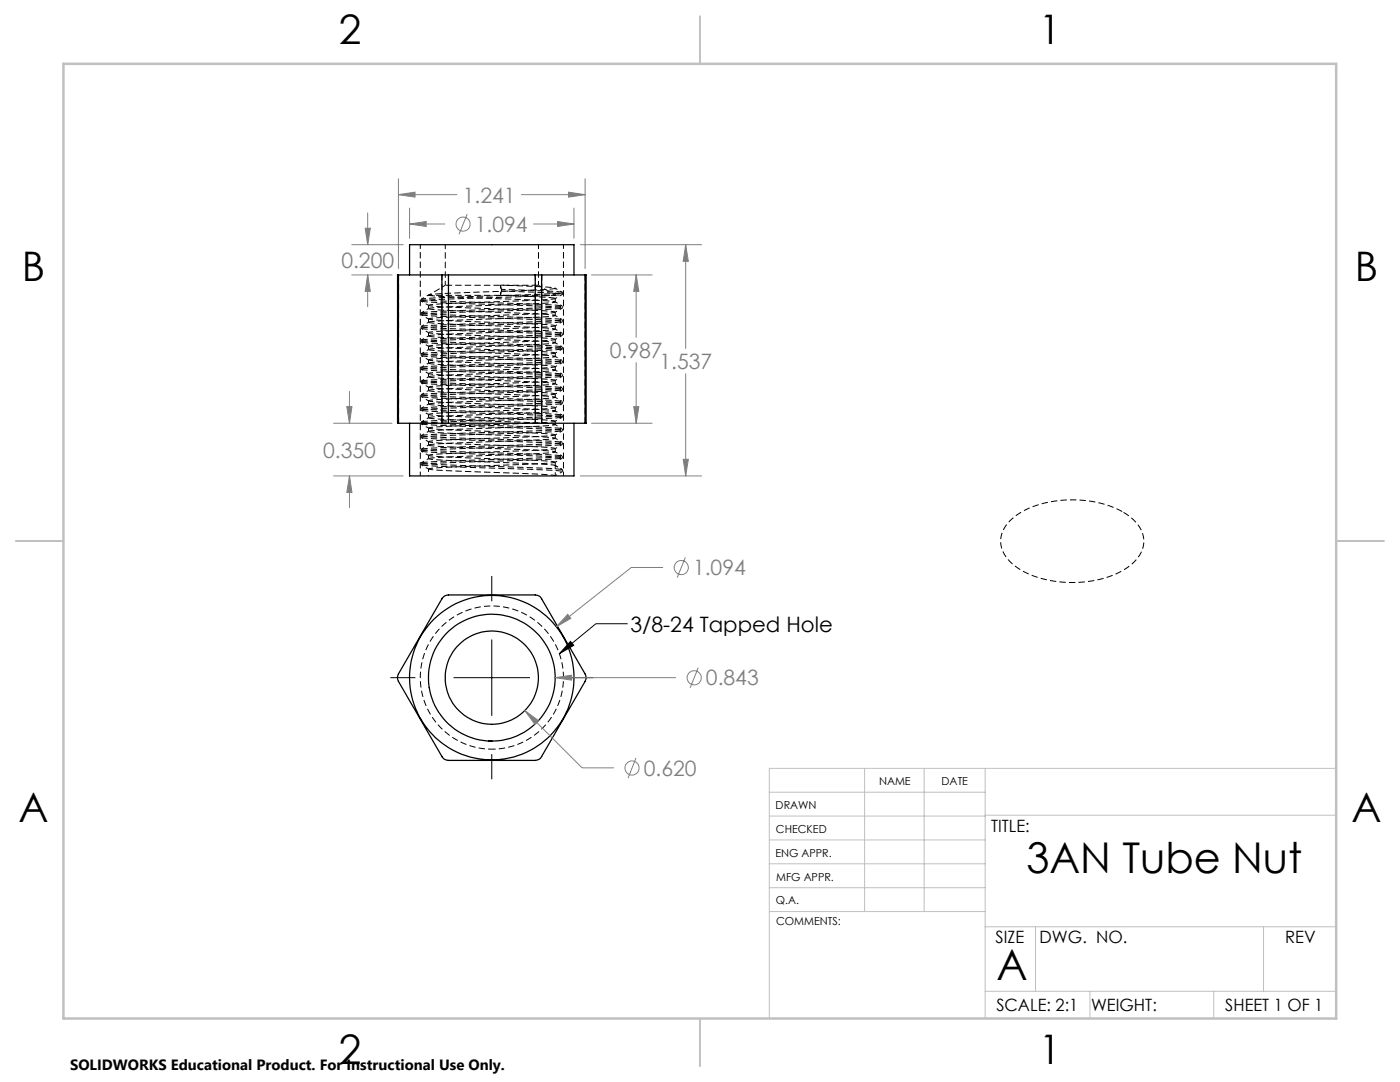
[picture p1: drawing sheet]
<svg xmlns="http://www.w3.org/2000/svg" width="279mm" height="216mm" viewBox="0 0 279 216" stroke-linecap="round" stroke-linejoin="round" font-family="sans-serif">
<path d="M107.5 56.9h-18.6M110.8 59.5a90.5 90.5 0 0 0-10.9-.6M112.2 93.7l-3.4-.3-10.2-.3a148 148 0 0 1-14.5-.7" fill="none" stroke="#000" stroke-width=".2" stroke-dasharray="1.3 .6" stroke-dashoffset="-.1" stroke-linecap="butt"/>
<g fill="none" stroke="#000" stroke-width=".2" stroke-dasharray="1.3 .6" stroke-linecap="butt">
<path d="M84 59.7v.4M85.6 58.9h-.1M100.1 57.7v.4M112.3 58.7v-.3M84 78.8v.3M84 76.1v.3M84 73.3v.4M84 70.6v.4M84 67.9v.3M84 65.2v.3M84 62.4v.4M84.1 79.1a400.3 400.3 0 0 1 22.4-.9l5.8-.4a419.4 419.4 0 0 0-23.1-1l-5.1-.4"/>
<path d="M84.1 76.4a400.3 400.3 0 0 1 22.4-1l5.8-.4a419.4 419.4 0 0 0-23.1-.9l-5.1-.4M84.1 73.7a400.3 400.3 0 0 1 22.4-1l5.8-.4a419.4 419.4 0 0 0-23.1-1l-5.1-.3M84.1 68.2a400.4 400.4 0 0 1 22.4-.9l5.8-.4a419.4 419.4 0 0 0-23.1-1l-5.1-.4M84.1 65.5a400.4 400.4 0 0 1 22.4-.9l5.8-.5a419.4 419.4 0 0 0-23.1-.9l-5.1-.4M84.1 62.8a400.4 400.4 0 0 1 22.4-1l5.8-.4a419.4 419.4 0 0 0-23.1-1l-5.1-.3M84.1 65.1a304.1 304.1 0 0 1 19.9-.8l6.3-.3 2-.2a419.4 419.4 0 0 0-23.1-1l-5.1-.4M84.1 62.4a304.1 304.1 0 0 1 19.9-.8l6.3-.3 2-.2a419.4 419.4 0 0 0-23.1-1l-5.1-.4M84.1 73.3a304.1 304.1 0 0 1 19.9-.8l6.3-.3 2-.2a419.4 419.4 0 0 0-23.1-1l-5.1-.4M84.1 70.6a304.2 304.2 0 0 1 19.9-.9l6.3-.2 2-.2a419.4 419.4 0 0 0-23.1-1l-5.1-.4M84.1 67.9a304.1 304.1 0 0 1 19.9-.9l6.3-.2 2-.3a419.4 419.4 0 0 0-23.1-1l-5.1-.3M84.1 78.8a304.1 304.1 0 0 1 19.9-.9l6.3-.3 2-.2a419.4 419.4 0 0 0-23.1-1l-5.1-.3M84.1 76a304.1 304.1 0 0 1 19.9-.8l6.3-.3 2-.2a419.4 419.4 0 0 0-23.1-1l-5.1-.4"/>
<path d="M110.8 73.8h-.1M110.8 76.5h-.1M110.8 62.9h-.1M110.8 65.7l-.1-.1M112.3 77.8v-.4M112.3 75v-.3M112.3 72.3v-.3M112.3 69.6v-.3M112.3 66.9v-.4M112.3 64.1v-.3M112.3 61.4v-.3M84 89.7v.3"/>
<path d="M84 86.9v.4M84 84.2v.4M84 81.5v.3M84 92.4v.3M84.1 92.7a400.4 400.4 0 0 1 22.4-.9l5.8-.4a419.5 419.5 0 0 0-23.1-1l-5.1-.4M84.1 90a400.3 400.3 0 0 1 22.4-1l5.8-.4a419.5 419.5 0 0 0-23.1-.9l-5.1-.4M84.1 87.3a400.3 400.3 0 0 1 22.4-1l5.8-.4a419.4 419.4 0 0 0-23.1-1l-5.1-.3M84.1 84.2a304.1 304.1 0 0 1 19.9-.8l6.3-.3 2-.2a419.4 419.4 0 0 0-23.1-1l-5.1-.4M84.1 81.5a304.2 304.2 0 0 1 19.9-.9l6.3-.2 2-.3a419.4 419.4 0 0 0-23.1-.9l-5.1-.4M84.1 92.4a304.1 304.1 0 0 1 19.9-.9l6.3-.2 2-.3a419.4 419.4 0 0 0-23.1-1l-5.1-.3M84.1 89.6a304.1 304.1 0 0 1 19.9-.8l6.3-.3 2-.2a419.5 419.5 0 0 0-23.1-1l-5.1-.4M84.1 86.9a304.1 304.1 0 0 1 19.9-.8l6.3-.3 2-.2a419.4 419.4 0 0 0-23.1-1l-5.1-.4"/>
<path d="M110.8 90.1h-.1M110.8 82h-.1M112.3 94.1v-.4M112.3 91.4v-.4M112.3 88.6v-.3M112.3 85.9v-.3M112.3 83.2v-.3M112.3 80.5v-.4"/>
</g>
<g fill="none" stroke="#000" stroke-width=".2" stroke-dasharray="1.3 .6" stroke-dashoffset=".3" stroke-linecap="butt">
<path d="M84.1 59.7a304.2 304.2 0 0 1 19.9-.8l6.3-.3 2-.2-2.6-.3-9.6-.4M84.1 60.1v-.1a400.4 400.4 0 0 1 22.4-.9l5.8-.4-2.6-.3-9.6-.3M85.5 80v.6M85.5 77.2v.7M85.5 74.5v.7M85.5 71.8v.7M85.5 69.1v.7M85.5 66.4v.6M85.5 63.6v.7M85.5 60.9v.7M85.5 71.8a324.8 324.8 0 0 1 20.9-1l4.4-.4M85.5 66.4a335.1 335.1 0 0 1 20.9-1l4.4-.4"/>
<path d="M85.5 77.2a318.8 318.8 0 0 1 20.8-.9l4.5-.4M85.5 63.6a303.6 303.6 0 0 1 20.6-.9l4.7-.4M85.5 80l3-.3 12.6-.5a73.8 73.8 0 0 0 9.7-.6M85.5 69.1a299.1 299.1 0 0 1 20.5-1l4.8-.4M85.5 60.9a233.5 233.5 0 0 1 18.7-.9l5.2-.2 1.4-.2M85.5 74.5a93.6 93.6 0 0 1 11.4-.6l4.3-.2a72.1 72.1 0 0 0 9.6-.5M110.8 60.3v-.7M110.8 63v-.7M110.8 65.7v-.7M110.8 68.4v-.7M110.8 71.1v-.7M110.8 73.9v-.7"/>
<path d="M110.8 76.6v-.7M110.8 79.3v-.7M85.5 90.9v.6M85.5 88.1v.7M85.5 85.4v.7M85.5 82.7v.7M85.5 90.9v-.1a343.4 343.4 0 0 1 21-.9l4.3-.4M85.5 82.7a313.9 313.9 0 0 1 20.7-1l4.6-.4M85.5 85.4a353.4 353.4 0 0 1 21.1-1l4.2-.4M85.5 88.1a308.7 308.7 0 0 1 20.6-.9l4.7-.4M85.5 93.6a303.4 303.4 0 0 1 20.6-1l4.7-.4M110.8 92.9a339.1 339.1 0 0 0-20.8-1l-4.5-.4"/>
<path d="M110.8 82v-.7M110.8 84.7v-.7M110.8 87.5v-.7M110.8 90.2v-.7M110.8 92.9v-.7"/>
</g>
<g fill="none" stroke="#000" stroke-width=".2" stroke-dasharray="1.3 .6" stroke-dashoffset=".4" stroke-linecap="butt">
<path d="M88.9 48.8v8.1M99.9 56.9l.2 .8M100.1 58.1l-.2 .8M107.5 56.9v-8.1M110.8 58.9h-25.3M110.8 65l-4.1-.4-18.2-.7-3-.2M110.8 70.4l-4-.3-18.2-.7-3.1-.3M110.8 75.9l-4-.4-18.1-.7-3.2-.3M110.8 62.3l-3-.3-18.4-.7-3.9-.4M110.8 67.7l-3-.3-18.9-.7-3.4-.3M110.8 73.2a349.5 349.5 0 0 0-21-1l-4.3-.4M110.8 78.6a339.8 339.8 0 0 0-21-1l-4.3-.3"/>
<path d="M83.9 94.9v-46.1M110.8 89.5l-4.2-.4-18.1-.7-3-.2M110.8 81.3l-3.1-.3-18.2-.7-4-.3M110.8 86.8l-3.1-.3-18.2-.7-4-.4M110.8 92.2l-3-.3-18.2-.7-4.1-.3M110.8 84a329.3 329.3 0 0 0-20.9-.9l-4.4-.4M110.8 94.9a332.5 332.5 0 0 0-21.5-1l-3.8-.3M112.5 94.9v-46.1"/>
</g>
<path d="M85.6 58.9a276.4 276.4 0 0 1 18.8-.9l4.8-.3 1.6-.2-2.8-.3-8.1-.3M88.9 56.9l-3.4 2M99.9 58.9v-2M110.8 58.9l-3.3-2M110.8 92.9v2" fill="none" stroke="#000" stroke-width=".2" stroke-dasharray="1.3 .6" stroke-dashoffset=".6" stroke-linecap="butt"/>
<g fill="none" stroke="#000" stroke-width=".2" stroke-dasharray="1.3 .6" stroke-dashoffset=".1" stroke-linecap="butt">
<path d="M88.2 54.8v29.6M106.8 54.8v29.6M116.8 54.8v29.6M85.5 69.7l2.2-.2 7.7-.3a156.3 156.3 0 0 0 15.4-.8 368.4 368.4 0 0 0-21.3-1l-4-.3M85.5 77.9a354.5 354.5 0 0 1 21.8-1l3.5-.3a115.6 115.6 0 0 0-12.1-.7l-10-.4-3.1-.3M85.5 67a330 330 0 0 1 21.3-1l4-.3-3.8-.4-18.1-.7-3.4-.3M85.5 61.6l3.1-.3 10-.4a115.6 115.6 0 0 0 12.2-.7l-3.7-.3-17.4-.7-4-.3M85.6 75.2l4.4-.4 17.9-.6 2.9-.3a175 175 0 0 0-16.3-.9l-6.9-.3-2.1-.2M85.6 64.3l2.8-.3 8.8-.3a124.7 124.7 0 0 0 13.6-.8l-3.8-.3-18.2-.7-3.3-.3M85.6 72.4l3.1-.2 9.3-.4a109.2 109.2 0 0 0 12.8-.7l-3-.3-18.3-.7-4-.3M79.5 84.4v-29.6M85.5 83.3a357.7 357.7 0 0 1 21.6-1l3.7-.3a270.8 270.8 0 0 0-19.4-.9l-5.9-.4"/>
<path d="M85.5 80.6l2.4-.2 7.8-.3a161.8 161.8 0 0 0 15.1-.8 273.4 273.4 0 0 0-19.4-.9l-5.9-.5M85.6 88.8a331.5 331.5 0 0 1 20.8-1l4.4-.3a305.4 305.4 0 0 0-20.7-1l-4.6-.4M85.6 86.1l3.2-.3 8.5-.4a128.8 128.8 0 0 0 13.5-.7 287.5 287.5 0 0 0-19.5-.9l-5.7-.4M85.6 91.5l3.3-.3 9.8-.4a95.3 95.3 0 0 0 12.1-.6 280.7 280.7 0 0 0-19.2-.9l-4.6-.3-1.5-.2M89.5 84.4v-29.6M108.1 84.4v-29.6"/>
</g>
<g fill="none" stroke="#000" stroke-width=".2" stroke-dasharray="1.3 .6" stroke-dashoffset=".9" stroke-linecap="butt">
<path d="M85.5 58.9l-1.4 .8M110.8 59.6l1.5-.9M84.1 60.1l1.4 .8M84.1 79.1l1.4 .9M84.1 71l1.4 .8M84.1 62.8l1.4 .9M84.1 65.5l1.4 .9M84.1 68.3l1.4 .8M84.1 73.7l1.4 .8M84.1 76.4l1.4 .9M85.5 77.9l-1.4 .9M85.5 75.2l-1.4 .8"/>
<path d="M85.5 72.5l-1.4 .8M85.5 69.7l-1.4 .9M85.5 67l-1.4 .9M85.5 64.3l-1.4 .8M85.5 61.6l-1.4 .8M110.8 75.9l1.5-.8M110.8 67.7l1.5-.8M110.8 62.3l1.5-.9M110.8 70.5l1.5-.9M110.8 78.6l1.5-.8M110.8 65l1.5-.8M110.8 73.2l1.5-.9"/>
<path d="M84.1 90l1.4 .9M84.1 81.9l1.4 .8M84.1 87.3l1.4 .9M84.1 92.7l1.4 .9M84.1 84.6l1.4 .8M85.5 88.8l-1.4 .8M85.5 86.1l-1.4 .8M85.5 83.3l-1.4 .9M85.5 80.6l-1.4 .9M85.5 91.5l-1.4 .9M110.8 84.1l1.5-.9M110.8 92.2l1.5-.8"/>
<path d="M110.8 89.5l1.5-.8M110.8 81.4l1.5-.9M110.8 86.8l1.5-.9M110.8 94.9l1.5-.8M112.3 93.7l-1.5-.8"/>
</g>
<path d="M84.1 71v-.1a400.3 400.3 0 0 1 22.4-.9l5.8-.4M112.3 69.6a419.4 419.4 0 0 0-23.1-1l-5.1-.3M84.1 84.6v-.1a400.3 400.3 0 0 1 22.4-.9l5.8-.4M84.1 81.8a400.3 400.3 0 0 1 22.4-.9l5.8-.4M112.3 94.1a419.5 419.5 0 0 0-23.1-1l-5.1-.4M112.3 83.2a419.4 419.4 0 0 0-23.1-1l-5.1-.3M112.3 80.5a419.4 419.4 0 0 0-23.1-1l-5.1-.4M224.1 102.2a22.2 22.2 0 0 0-20.7 .2 6.5 6.5 0 0 0-3.6 6.3 8.5 8.5 0 0 0 5.5 5.8 22.3 22.3 0 0 0 19.4-1.1 6.4 6.4 0 0 0 3.5-6.3 7.7 7.7 0 0 0-4.1-4.9" fill="none" stroke="#000" stroke-width=".2" stroke-dasharray="1.3 .6" stroke-dashoffset="-.2" stroke-linecap="butt"/>
<g fill="none" stroke="#000" stroke-width=".2" stroke-dasharray="1.3 .6" stroke-dashoffset=".8" stroke-linecap="butt">
<path d="M112.2 58.3l-1.4-.8M112.2 77.4l-1.4-.8M112.2 74.6l-1.4-.8M112.2 71.9l-1.5-.8M112.2 69.2l-1.5-.9M112.2 66.5l-1.4-.8M112.2 63.8l-1.4-.8M112.2 61l-1.5-.8M112.2 91l-1.4-.8M112.2 88.3l-1.5-.9M112.2 85.5l-1.5-.8M112.2 82.8l-1.4-.8"/>
<path d="M112.2 80.1l-1.5-.9M112.2 93.7l-1.5-.9"/>
</g>
<path d="M110.8 58.9v-1.4M85.5 93.6v1.3" fill="none" stroke="#000" stroke-width=".2" stroke-dasharray="1.3 .6" stroke-dashoffset=".7" stroke-linecap="butt"/>
<g fill="none" stroke="#000" stroke-width=".25">
<path d="M79.5 54.9h-.2v29.6h.2M79.5 54.9h8.7M79.5 54.9v29.6M81.7 54.9v-6.1h32.8v6.1M88.2 54.9h1.3M88.2 54.9v29.6M89.5 54.9v29.6M89.5 54.9h17.3M106.8 54.9h1.3M106.8 54.9v29.6M108.1 54.9v29.6M108.1 54.9h8.7"/>
<path d="M116.8 54.9h.2v29.6h-.2M116.8 54.9v29.6M79.5 84.5h8.7M81.7 84.5v10.5h32.8v-10.5M88.2 84.5h1.3M89.5 84.5h17.3M106.8 84.5h1.3M108.1 84.5h8.7M88.4 119.2l.3-.3 .8-.2h17.3a1.45 1.45 0 0 1 1.3 .8l8.7 15a1.4 1.4 0 0 1 0 1.5l-8.7 15a1.45 1.45 0 0 1-1.3 .7h-17.3a1.45 1.45 0 0 1-1.3-.7l-8.7-15a1.64 1.64 0 0 1 0-1.5zM85.7 137.2h.1M97.5 147.8l.7 .1"/>
<circle cx="98.1" cy="135.2" r="9.3"/>
<circle cx="98.1" cy="135.2" r="16.4"/>
<circle cx="98.2" cy="135.2" r="12.7"/>
</g>
<g fill="none" stroke="#808080" stroke-width=".2">
<path d="M79.5 38.8l3.3-.5v1zM79.5 35.7v17.9M79.5 38.8h11.7M104.1 38.8h12.7M113.5 38.3l3.3 .5-3.3 .5zM116.8 35.7v17.9M70.2 54.9h8M70.2 48.8h10.3M72.9 45.5h1l-.5 3.3zM73.4 54.9l.5 3.2h-1zM73.4 42.5v6.3M73.4 54.9v6.3"/>
<path d="M81.7 44.7l3.4-.5v1zM81.7 41.5v6.1M81.7 44.7h7.1M93.2 42.7l-1.6 4M106.5 44.7h8M111.3 44.2l3.2 .5-3.2 .5zM114.5 41.5v6.1M115.8 48.8h24.2M118 54.9h12.1M127 54.9l.5 3.2h-1zM127 54.9v12.4M136.8 48.8l.6 3.3h-1.1z"/>
<path d="M136.8 48.8v20.7M69.7 78.1v6.4M127 72.4v12.1M136.8 74.6v20.4M66.6 84.5h11.6M66.6 95h13.9M69.2 81.1h1l-.5 3.4zM69.7 95l.5 3.2h-1zM69.7 95v6.3M115.8 95h24.2M118 84.5h12.1M126.5 81.1h1l-.5 3.4z"/>
<path d="M136.3 91.7h1.1l-.6 3.3zM132.3 113.2h-6.3l-15 11.9M136.8 111.2l-1.7 4.1M110.8 135.2l3.3-.5v1zM110.8 135.2h24.1M113.3 122.6l.6 .8-2.9 1.7zM139.3 133.2l-1.6 4.1M104.7 141.8l2.7 2-.7 .7zM104.7 141.8l11.5 11.4h6.3M126.9 151.2l-1.6 4.1"/>
<circle cx="92.4" cy="44.7" r="1.42"/>
<circle cx="136" cy="113.2" r="1.41"/>
<circle cx="138.5" cy="135.3" r="1.42"/>
<circle cx="126.1" cy="153.3" r="1.4"/>
</g>
<path d="M98.2 149.5a14.3 14.3 0 0 1-12.6-21.1 14.3 14.3 0 0 1 24.6-1 14.3 14.3 0 0 1-11 22l-1 .1" fill="none" stroke="#000" stroke-width=".2" stroke-dasharray="1.3 .6" stroke-dashoffset=".5" stroke-linecap="butt"/>
<path d="M98.1 114.9v5.1M77.9 135.2h5M90.5 135.2h15.3M98.1 127.6v15.2M113.4 135.2h5M113.8 128l.7 .8-2.9 1.7zM125.3 124.5h-6.4l-7.3 6M98.1 150.5v5" fill="none" stroke="#000" stroke-width=".2"/>
<g fill="none" stroke="#c0c0c0" stroke-width=".2">
<path d="M153.5 158.1h43.1M172.5 153.3v28.6M184.4 153.3v28.6M196.6 153.3v49.9M266.7 153.3h-113.2v49.9M153.5 167.6h43.1M153.5 162.8h43.1M153.5 172.4h43.1M153.5 177.1h43.1M196.6 162.7h70.1M153.6 181.9h43M196.6 197.8h70.1"/>
<path d="M196.6 184.9h70.1M206.7 184.9v12.9M217.5 197.8v5.4M242.2 197.8v5.4M252.2 184.9v12.9"/>
</g>
<path d="M139.7 3.2v9.5M3.1 107.9h9.6M266.7 107.9h9.5M139.7 203.2v9.6" fill="none" stroke="#c0c0c0" stroke-width=".25"/>
<path d="M12.7 12.7h254v190.5h-254z" fill="none" stroke="#c0c0c0" stroke-width=".5"/>
<path d="M127 54.9l.5 3.2h-1zM126.5 81.1h1l-.5 3.4zM136.3 91.7h1.1l-.6 3.3zM136.8 48.8l.6 3.3h-1.1zM81.7 44.7l3.4-.5v1zM111.3 44.2l3.2 .5-3.2 .5zM79.5 38.8l3.3-.5v1zM113.5 38.3l3.3 .5-3.3 .5zM69.7 95l.5 3.2h-1zM69.2 81.1h1l-.5 3.4zM73.4 54.9l.5 3.2h-1zM72.9 45.5h1l-.5 3.3z" fill="#808080"/>
<path d="M113.8 128l.7 .8-2.9 1.7z" fill="#000"/>
<path d="M104.7 141.8l2 2.7 .7-.7zM110.8 135.2l3.3 .5v-1zM113.3 122.6l-2.3 2.5 2.9-1.7z" fill="#808080"/>
<g font-size="8.5">
<text x="204.8" y="174.2">3AN Tube Nut</text>
<text x="198.9" y="195.5">A</text>
</g>
<g font-size="8.1">
<text x="67.6" y="8.9">2</text>
<text x="207.3" y="8.9">1</text>
<text x="4.4" y="56.2">B</text>
<text x="270.4" y="56.2">B</text>
<text x="3.7" y="164.1">A</text>
<text x="269.7" y="164.1">A</text>
<text x="67.6" y="212.4">2</text>
<text x="207.3" y="212.4">1</text>
</g>
<g font-size="4.2" fill="#808080">
<text x="92.4" y="40.4">1.241</text>
<text x="94.8" y="46.3">1.094</text>
<text x="68.1" y="53.5">0.200</text>
<text x="121.7" y="71.4">0.987</text>
<text x="131.6" y="73.6">1.537</text>
<text x="64.5" y="91.3">0.350</text>
<text x="138.3" y="114.8">1.094</text>
<text x="140.9" y="136.8">0.843</text>
<text x="128.5" y="154.8">0.620</text>
</g>
<text font-size="4.2" x="125.8" y="126.1">3/8-24 Tapped Hole</text>
<g font-size="3.4">
<text x="197.8" y="166">TITLE:</text>
<text x="198.7" y="188.1">SIZE</text>
<text x="207.5" y="188.1">DWG. NO.</text>
<text x="256.5" y="188.2">REV</text>
<text x="198.8" y="201.7">SCALE: 2:1</text>
<text x="217.7" y="201.8">WEIGHT:</text>
<text x="244.5" y="201.7">SHEET 1 OF 1</text>
</g>
<text font-size="3" x="14" y="213.5">SOLIDWORKS Educational Product. For Instructional Use Only.</text>
<g font-size="2.2">
<text x="154.8" y="161.4">DRAWN</text>
<text x="175.4" y="156.6">NAME</text>
<text x="187.9" y="156.7">DATE</text>
<text x="154.9" y="166.3">CHECKED</text>
<text x="154.8" y="170.9">ENG APPR.</text>
<text x="154.9" y="175.7">MFG APPR.</text>
<text x="154.9" y="180.4">Q.A.</text>
<text x="154.9" y="184.6">COMMENTS:</text>
</g>
</svg>
